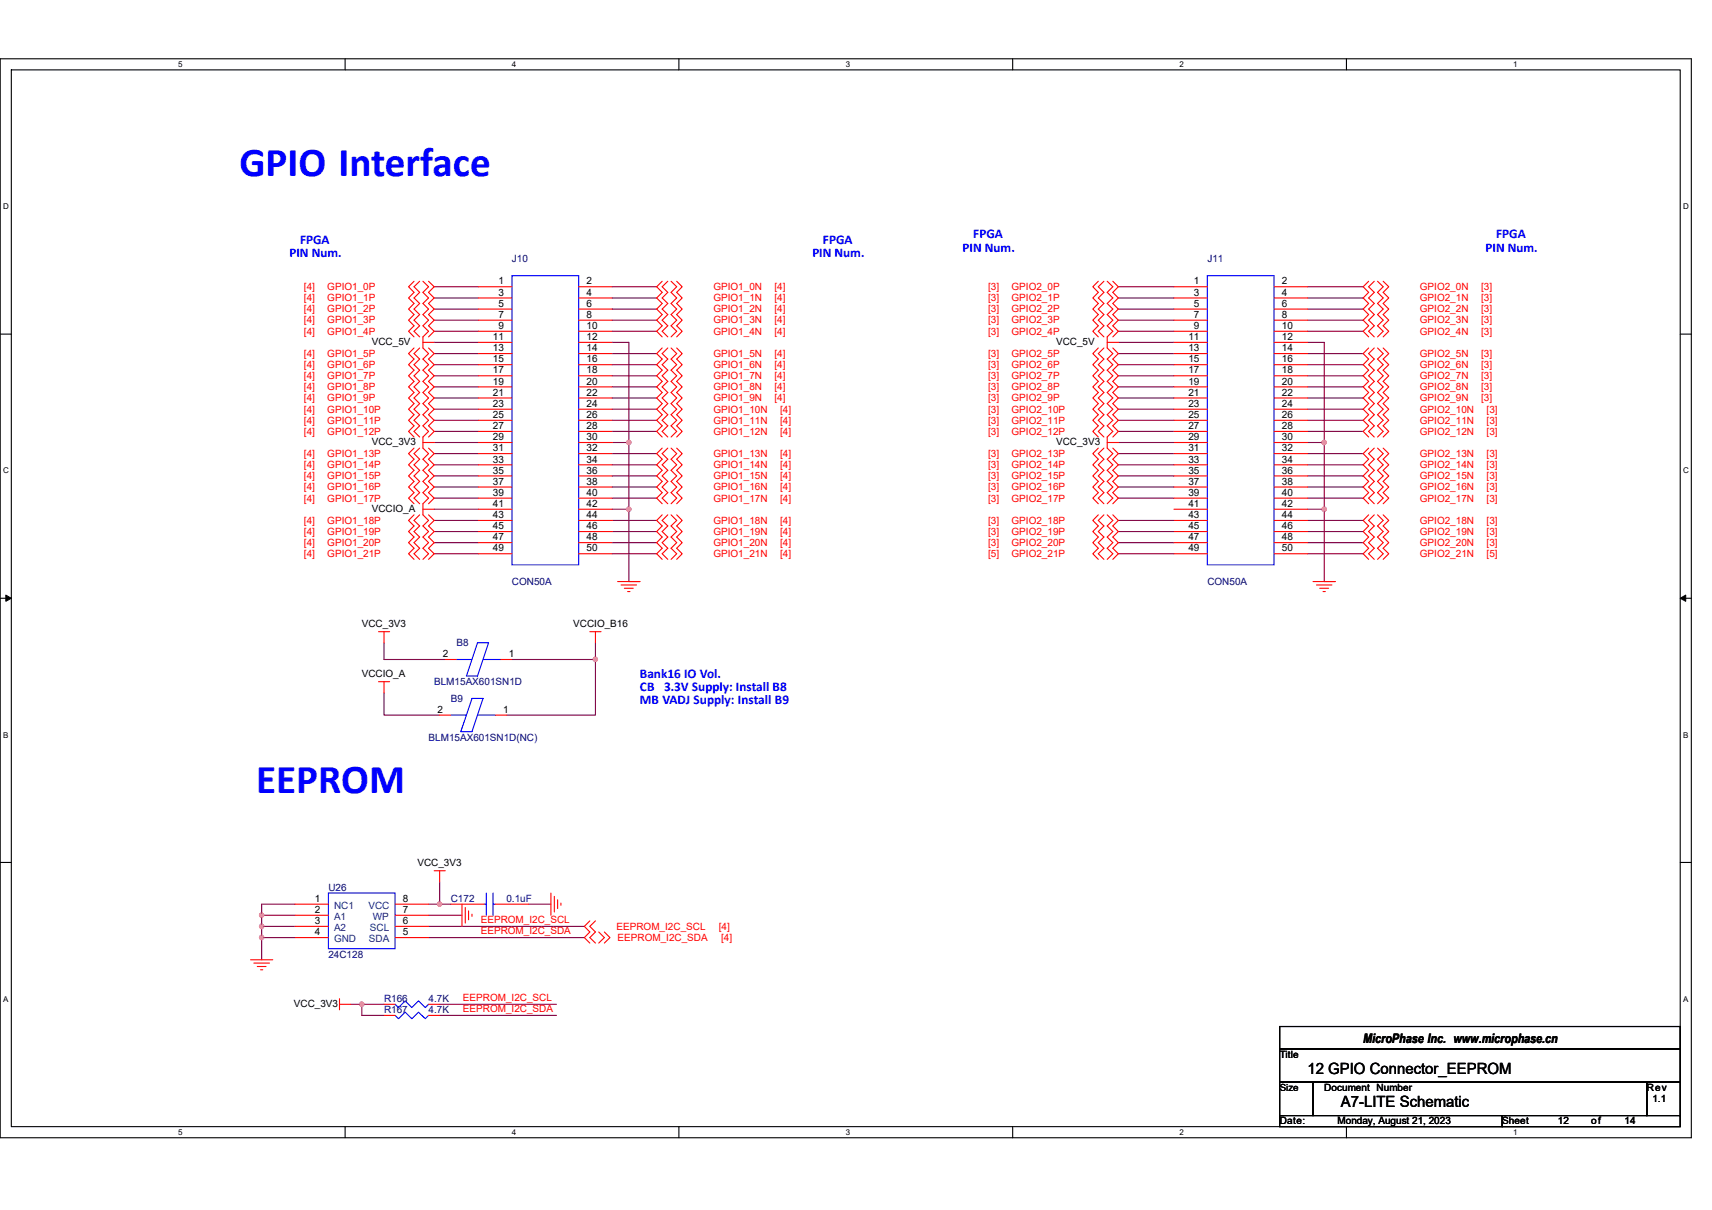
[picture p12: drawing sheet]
<svg xmlns="http://www.w3.org/2000/svg" width="297mm" height="210mm" viewBox="0 0 297 210" stroke-linecap="round" stroke-linejoin="round" font-family="sans-serif">
<path d="M0 10.2h293.5v187.2h-293.5zM2 12.1h289.5v183.4h-289.5z" fill="none" stroke="#000" stroke-width=".19"/>
<g fill="#fff">
<path d="M30.9 10.4h.8v1.6h-.8z"/>
<path d="M30.9 195.7h.8v1.6h-.8z"/>
</g>
<path d="M59.9 10.2v1.9M59.9 195.5v1.9" fill="none" stroke="#000" stroke-width=".19"/>
<g fill="#fff">
<path d="M88.8 10.4h.8v1.6h-.8z"/>
<path d="M88.8 195.7h.8v1.6h-.8z"/>
</g>
<path d="M117.8 10.2v1.9M117.8 195.5v1.9" fill="none" stroke="#000" stroke-width=".19"/>
<g fill="#fff">
<path d="M146.7 10.4h.8v1.6h-.8z"/>
<path d="M146.7 195.7h.8v1.6h-.8z"/>
</g>
<path d="M175.7 10.2v1.9M175.7 195.5v1.9" fill="none" stroke="#000" stroke-width=".19"/>
<g fill="#fff">
<path d="M204.7 10.4h.7v1.6h-.7z"/>
<path d="M204.7 195.7h.7v1.6h-.7z"/>
</g>
<path d="M233.6 10.2v1.9M233.6 195.5v1.9" fill="none" stroke="#000" stroke-width=".19"/>
<g fill="#fff">
<path d="M262.6 10.4h.7v1.6h-.7z"/>
<path d="M262.6 195.7h.7v1.6h-.7z"/>
<path d="M.5 35.1h1v1.5h-1z"/>
<path d="M292 35.1h1v1.5h-1z"/>
<path d="M.5 80.9h1v1.5h-1z"/>
<path d="M292 80.9h1v1.5h-1z"/>
</g>
<path d="M0 58h2M291.5 58h2" fill="none" stroke="#000" stroke-width=".19"/>
<g fill="#fff">
<path d="M.5 126.7h.9v1.6h-.9z"/>
<path d="M292 126.7h.9v1.6h-.9z"/>
</g>
<path d="M0 103.8h2M291.5 103.8h2" fill="none" stroke="#000" stroke-width=".19"/>
<path d="M1 103.3l1 .5-1 .6zM291.5 103.8l1-.5v1.1z" fill="#000" stroke="#000" stroke-width=".17"/>
<g fill="#fff">
<path d="M.5 172.6h.9v1.5h-.9z"/>
<path d="M292 172.6h.9v1.5h-.9z"/>
</g>
<path d="M0 149.7h2M291.5 149.7h2M222 178.1h69.5v3.9h-69.5zM222 182h69.5v5.8h-69.5zM222 187.8h5.8v5.8h-5.8zM222 193.6h38.6v1.9h-38.6zM227.8 187.8h57.9v5.8h-57.9zM260.6 193.6h30.9v1.9h-30.9zM285.7 187.8h5.8v5.8h-5.8z" fill="none" stroke="#000" stroke-width=".19"/>
<g fill="none" stroke="#800040" stroke-width=".19">
<path d="M75.3 59.4h7.7M75.3 51.7h7.7M75.3 49.8h7.7M75.3 57.5h7.7M75.3 55.6h7.7M75.3 53.6h7.7M106.2 51.7h7.7M106.2 49.8h7.7M106.2 57.5h7.7M106.2 55.6h7.7M106.2 53.6h7.7M106.2 59.4h2.9v17.4"/>
<path d="M194 51.7h9.7M194 49.8h9.7M194 59.4h9.7M194 57.5h9.7M194 55.6h9.7M194 53.6h9.7M226.9 59.4h2.9v17.4M226.9 53.6h9.6M226.9 51.7h9.6M226.9 49.8h9.6M226.9 57.5h9.6M226.9 55.6h9.6"/>
<path d="M75.3 76.8h7.7M75.3 74.9h7.7M75.3 72.9h7.7M75.3 71h7.7M75.3 69.1h7.7M75.3 67.1h7.7M75.3 65.2h7.7M75.3 63.3h7.7M75.3 61.4h7.7M75.3 78.7h7.7M106.2 69.1h7.7M106.2 67.1h7.7"/>
<path d="M106.2 65.2h7.7M106.2 63.3h7.7M106.2 61.4h7.7M106.2 78.7h7.7M106.2 74.9h7.7M106.2 72.9h7.7M106.2 71h7.7M106.2 76.8h2.9M109.1 76.8v11.6M194 76.8h9.7M194 69.1h9.7M194 67.1h9.7"/>
<path d="M194 65.2h9.7M194 63.3h9.7M194 61.4h9.7M194 78.7h9.7M194 74.9h9.7M194 72.9h9.7M194 71h9.7M226.9 72.9h9.6M226.9 76.8h2.9M226.9 71h9.6M226.9 69.1h9.6M226.9 67.1h9.6"/>
<path d="M226.9 65.2h9.6M226.9 63.3h9.6M226.9 61.4h9.6M226.9 78.7h9.6M226.9 74.9h9.6M229.8 76.8v11.6M75.3 80.7h7.7M75.3 86.4h7.7M75.3 84.5h7.7M75.3 82.6h7.7M75.3 88.4h7.7M75.3 90.3h7.7"/>
<path d="M75.3 96.1h7.7M75.3 94.2h7.7M75.3 92.2h7.7M106.2 80.7h7.7M106.2 86.4h7.7M106.2 84.5h7.7M106.2 82.6h7.7M106.2 90.3h7.7M106.2 96.1h7.7M106.2 94.2h7.7M106.2 92.2h7.7M106.2 88.4h2.9"/>
<path d="M109.1 88.4v12.5h1.9M194 80.7h9.7M194 86.4h9.7M194 84.5h9.7M194 82.6h9.7M194 90.3h9.7M194 96.1h9.7M194 94.2h9.7M194 92.2h9.7M226.9 82.6h9.6M226.9 88.4h2.9M226.9 86.4h9.6"/>
<path d="M226.9 84.5h9.6M226.9 80.7h9.6M226.9 92.2h9.6M226.9 96.1h9.6M226.9 94.2h9.6M226.9 90.3h9.6M229.8 88.4v12.5h1.9M66.6 111.5v2.9h10.7M88.8 114.4h14.5M103.3 114.4v9.7h-15.4M103.3 111.5v2.9M66.6 120.2v3.9h9.7"/>
<path d="M45.4 158.8h5.8M45.4 158.8v2M51.2 156.9h-5.8v1.9M74.4 158.8h5.8M74.4 156.9h1.9M76.3 153.1v3.8M76.3 156.9h1.9M91.7 156.9h3.9M45.4 162.7v3.9M45.4 162.7h5.8M45.4 160.8h5.8M45.4 160.8v1.9"/>
<path d="M60.9 174.3h1.9M62.8 174.3h3.8M62.8 174.3v1.9h3.8M74.4 160.8h27M74.4 162.7h27M76.3 174.3h20.3M76.3 176.2h20.3"/>
</g>
<g fill="#f0f" stroke="#f0f" stroke-width=".19">
<circle cx="45.4" cy="162.7" r=".38"/>
<circle cx="45.4" cy="158.8" r=".38"/>
<circle cx="76.3" cy="156.9" r=".38"/>
<circle cx="45.4" cy="160.8" r=".38"/>
<circle cx="62.8" cy="174.3" r=".38"/>
<circle cx="109.1" cy="88.4" r=".38"/>
<circle cx="109.1" cy="76.8" r=".38"/>
<circle cx="229.7" cy="88.4" r=".38"/>
<circle cx="229.7" cy="76.8" r=".38"/>
<circle cx="103.3" cy="114.4" r=".38"/>
</g>
<g fill="none" stroke="#f00" stroke-width=".19">
<path d="M71.8 48.8l-.9 1 .9 .9-.9 1 .9 1-.9 .9 .9 1-.9 1 .9 .9-.9 1 .9 1M72.8 48.8l-1 1 1 .9-1 1 1 1-1 .9 1 1-1 1 1 .9-1 1 1 1M73.4 59.4h1.9M73.4 48.8l1 1-1 .9 1 1-1 1 1 .9-1 1 1 1-1 .9 1 1-1 1v1.9l1 1-1 .9 1 1-1 .9 1 1-1 1 1 .9-1 1 1 1-1 .9 1 1-1 1 1 .9-1 1 1 1-1 .9v2l1 .9-1 1 1 1-1 .9 1 1-1 .9 1 1-1 1 1 .9-1 1v1.9l1 1-1 1 1 .9-1 1 1 1-1 .9 1 1-1 1M74.4 48.8l.9 1-.9 .9 .9 1-.9 1 .9 .9-.9 1 .9 1-.9 .9 .9 1-.9 1M83 49.8h5.8M83 51.7h5.8M83 53.6h5.8M83 55.6h5.8M83 57.5h5.8M83 59.4h5.8M100.4 49.8h5.8"/>
<path d="M100.4 51.7h5.8M100.4 53.6h5.8M100.4 55.6h5.8M100.4 57.5h5.8M100.4 59.4h5.8M114.9 48.8l-1 1 1 .9-1 1 1 1-1 .9 1 1-1 1 1 .9-1 1 1 1M115.9 48.8l-1 1 1 .9-1 1 1 1-1 .9 1 1-1 1 1 .9-1 1 1 1M116.4 48.8l1 1-1 .9 1 1-1 1 1 .9-1 1 1 1-1 .9 1 1-1 1M117.4 48.8l1 1-1 .9 1 1-1 1 1 .9-1 1 1 1-1 .9 1 1-1 1M190.6 48.8l-1 1 1 .9-1 1 1 1-1 .9 1 1-1 1 1 .9-1 1 1 1M191.5 48.8l-.9 1 .9 .9-.9 1 .9 1-.9 .9 .9 1-.9 1 .9 .9-.9 1 .9 1M192.1 48.8l1 1-1 .9 1 1-1 1 1 .9-1 1 1 1-1 .9 1 1-1 1v1.9l1 1-1 .9 1 1-1 .9 1 1-1 1 1 .9-1 1 1 1-1 .9 1 1-1 1 1 .9-1 1 1 1-1 .9v2l1 .9-1 1 1 1-1 .9 1 1-1 .9 1 1-1 1 1 .9-1 1"/>
<path d="M192.1 59.4h1.9M193.1 48.8l.9 1-.9 .9 .9 1-.9 1 .9 .9-.9 1 .9 1-.9 .9 .9 1-.9 1M203.7 49.8h5.8M203.7 51.7h5.8M203.7 53.6h5.8M203.7 55.6h5.8M203.7 57.5h5.8M203.7 59.4h5.8M221.1 49.8h5.8M221.1 51.7h5.8M221.1 53.6h5.8M221.1 55.6h5.8"/>
<path d="M221.1 57.5h5.8M221.1 59.4h5.8M237.5 48.8l-1 1 1 .9-1 1 1 1-1 .9 1 1-1 1 1 .9-1 1 1 1M238.4 48.8l-.9 1 .9 .9-.9 1 .9 1-.9 .9 .9 1-.9 1 .9 .9-.9 1 .9 1M239 48.8l1 1-1 .9 1 1-1 1 1 .9-1 1 1 1-1 .9 1 1-1 1M240 48.8l1 1-1 .9 1 1-1 1 1 .9-1 1 1 1-1 .9 1 1-1 1M71.8 60.4l-.9 1 .9 .9-.9 1 .9 .9-.9 1 .9 1-.9 .9 .9 1-.9 1 .9 .9-.9 1 .9 1-.9 .9 .9 1-.9 1 .9 .9M71.8 77.8l-.9 .9 .9 1-.9 1 .9 .9-.9 1 .9 .9-.9 1 .9 1-.9 .9 .9 1M72.8 60.4l-1 1 1 .9-1 1 1 .9-1 1 1 1-1 .9 1 1-1 1 1 .9-1 1 1 1-1 .9 1 1-1 1 1 .9M72.8 77.8l-1 .9 1 1-1 1 1 .9-1 1 1 .9-1 1 1 1-1 .9 1 1M73.4 76.8h1.9M74.4 60.4l.9 1-.9 .9 .9 1-.9 .9 .9 1-.9 1 .9 .9-.9 1 .9 1-.9 .9 .9 1-.9 1 .9 .9-.9 1 .9 1-.9 .9"/>
<path d="M74.4 77.8l.9 .9-.9 1 .9 1-.9 .9 .9 1-.9 .9 .9 1-.9 1 .9 .9-.9 1M83 61.4h5.8M83 63.3h5.8M83 65.2h5.8M83 67.1h5.8M83 69.1h5.8M83 71h5.8M83 72.9h5.8M83 74.9h5.8M83 76.8h5.8M83 78.7h5.8M100.4 61.4h5.8"/>
<path d="M100.4 63.3h5.8M100.4 65.2h5.8M100.4 67.1h5.8M100.4 69.1h5.8M100.4 71h5.8M100.4 72.9h5.8M100.4 74.9h5.8M100.4 76.8h5.8M100.4 78.7h5.8M114.9 60.4l-1 1 1 .9-1 1 1 .9-1 1 1 1-1 .9 1 1-1 1 1 .9-1 1 1 1-1 .9 1 1-1 1 1 .9M114.9 77.8l-1 .9 1 1-1 1 1 .9-1 1 1 .9-1 1 1 1-1 .9 1 1M115.9 60.4l-1 1 1 .9-1 1 1 .9-1 1 1 1-1 .9 1 1-1 1 1 .9-1 1 1 1-1 .9 1 1-1 1 1 .9"/>
<path d="M115.9 77.8l-1 .9 1 1-1 1 1 .9-1 1 1 .9-1 1 1 1-1 .9 1 1M116.4 60.4l1 1-1 .9 1 1-1 .9 1 1-1 1 1 .9-1 1 1 1-1 .9 1 1-1 1 1 .9-1 1 1 1-1 .9M116.4 77.8l1 .9-1 1 1 1-1 .9 1 1-1 .9 1 1-1 1 1 .9-1 1M117.4 60.4l1 1-1 .9 1 1-1 .9 1 1-1 1 1 .9-1 1 1 1-1 .9 1 1-1 1 1 .9-1 1 1 1-1 .9M117.4 77.8l1 .9-1 1 1 1-1 .9 1 1-1 .9 1 1-1 1 1 .9-1 1M190.6 60.4l-1 1 1 .9-1 1 1 .9-1 1 1 1-1 .9 1 1-1 1 1 .9-1 1 1 1-1 .9 1 1-1 1 1 .9M190.6 77.8l-1 .9 1 1-1 1 1 .9-1 1 1 .9-1 1 1 1-1 .9 1 1M191.5 60.4l-.9 1 .9 .9-.9 1 .9 .9-.9 1 .9 1-.9 .9 .9 1-.9 1 .9 .9-.9 1 .9 1-.9 .9 .9 1-.9 1 .9 .9M191.5 77.8l-.9 .9 .9 1-.9 1 .9 .9-.9 1 .9 .9-.9 1 .9 1-.9 .9 .9 1M192.1 76.8h1.9M193.1 60.4l.9 1-.9 .9 .9 1-.9 .9 .9 1-.9 1 .9 .9-.9 1 .9 1-.9 .9 .9 1-.9 1 .9 .9-.9 1 .9 1-.9 .9M193.1 77.8l.9 .9-.9 1 .9 1-.9 .9 .9 1-.9 .9 .9 1-.9 1 .9 .9-.9 1"/>
<path d="M203.7 61.4h5.8M203.7 63.3h5.8M203.7 65.2h5.8M203.7 67.1h5.8M203.7 69.1h5.8M203.7 71h5.8M203.7 72.9h5.8M203.7 74.9h5.8M203.7 76.8h5.8M203.7 78.7h5.8M221.1 61.4h5.8M221.1 63.3h5.8"/>
<path d="M221.1 65.2h5.8M221.1 67.1h5.8M221.1 69.1h5.8M221.1 71h5.8M221.1 72.9h5.8M221.1 74.9h5.8M221.1 76.8h5.8M221.1 78.7h5.8M237.5 60.4l-1 1 1 .9-1 1 1 .9-1 1 1 1-1 .9 1 1-1 1 1 .9-1 1 1 1-1 .9 1 1-1 1 1 .9M237.5 77.8l-1 .9 1 1-1 1 1 .9-1 1 1 .9-1 1 1 1-1 .9 1 1M238.4 60.4l-.9 1 .9 .9-.9 1 .9 .9-.9 1 .9 1-.9 .9 .9 1-.9 1 .9 .9-.9 1 .9 1-.9 .9 .9 1-.9 1 .9 .9M238.4 77.8l-.9 .9 .9 1-.9 1 .9 .9-.9 1 .9 .9-.9 1 .9 1-.9 .9 .9 1"/>
<path d="M239 60.4l1 1-1 .9 1 1-1 .9 1 1-1 1 1 .9-1 1 1 1-1 .9 1 1-1 1 1 .9-1 1 1 1-1 .9M239 77.8l1 .9-1 1 1 1-1 .9 1 1-1 .9 1 1-1 1 1 .9-1 1M240 60.4l1 1-1 .9 1 1-1 .9 1 1-1 1 1 .9-1 1 1 1-1 .9 1 1-1 1 1 .9-1 1 1 1-1 .9M240 77.8l1 .9-1 1 1 1-1 .9 1 1-1 .9 1 1-1 1 1 .9-1 1M71.8 89.3l-.9 1 .9 1-.9 .9 .9 1-.9 1 .9 .9-.9 1 .9 1M72.8 89.3l-1 1 1 1-1 .9 1 1-1 1 1 .9-1 1 1 1M73.4 88.4h1.9M74.4 89.3l.9 1-.9 1 .9 .9-.9 1 .9 1-.9 .9 .9 1-.9 1M83 80.7h5.8M83 82.6h5.8M83 84.5h5.8M83 86.4h5.8"/>
<path d="M83 88.4h5.8M83 90.3h5.8M83 92.2h5.8M83 94.2h5.8M83 96.1h5.8M100.4 80.7h5.8M100.4 82.6h5.8M100.4 84.5h5.8M100.4 86.4h5.8M100.4 88.4h5.8M100.4 90.3h5.8M100.4 92.2h5.8"/>
<path d="M100.4 94.2h5.8M100.4 96.1h5.8M114.9 89.3l-1 1 1 1-1 .9 1 1-1 1 1 .9-1 1 1 1M115.9 89.3l-1 1 1 1-1 .9 1 1-1 1 1 .9-1 1 1 1M116.4 89.3l1 1-1 1 1 .9-1 1 1 1-1 .9 1 1-1 1M117.4 89.3l1 1-1 1 1 .9-1 1 1 1-1 .9 1 1-1 1M190.6 89.3l-1 1 1 1-1 .9 1 1-1 1 1 .9-1 1 1 1M191.5 89.3l-.9 1 .9 1-.9 .9 .9 1-.9 1 .9 .9-.9 1 .9 1M192.1 89.3l1 1-1 1 1 .9-1 1 1 1-1 .9 1 1-1 1M193.1 89.3l.9 1-.9 1 .9 .9-.9 1 .9 1-.9 .9 .9 1-.9 1M203.7 80.7h5.8M203.7 82.6h5.8"/>
<path d="M203.7 84.5h5.8M203.7 86.4h5.8M203.7 88.4h5.8M203.7 90.3h5.8M203.7 92.2h5.8M203.7 94.2h5.8M203.7 96.1h5.8M221.1 80.7h5.8M221.1 82.6h5.8M221.1 84.5h5.8M221.1 86.4h5.8M221.1 88.4h5.8"/>
<path d="M221.1 90.3h5.8M221.1 92.2h5.8M221.1 94.2h5.8M221.1 96.1h5.8M237.5 89.3l-1 1 1 1-1 .9 1 1-1 1 1 .9-1 1 1 1M238.4 89.3l-.9 1 .9 1-.9 .9 .9 1-.9 1 .9 .9-.9 1 .9 1M239 89.3l1 1-1 1 1 .9-1 1 1 1-1 .9 1 1-1 1M240 89.3l1 1-1 1 1 .9-1 1 1 1-1 .9 1 1-1 1M65.7 109.6h1.9M65.7 118.3h1.9M66.6 109.6v1.9M66.6 118.3v1.9"/>
<path d="M77.3 114.4h1.9M86.9 114.4h1.9M102.3 109.6h2M103.3 109.6v1.9M107.2 100.9h3.8M107.8 101.5h2.6M108.3 102.1h1.6M108.9 102.7h.4M227.8 100.9h3.9M228.4 101.5h2.7M229 102.1h1.5M229.5 102.7h.5"/>
<path d="M76.3 124.1h1.9M85.9 124.1h2M51.2 156.9h5.8M51.2 158.8h5.8M68.6 156.9h5.8M68.6 158.8h5.8M75.3 151.1h2M76.3 151.1v2M78.2 156.9h5.8M80.2 156.9v3.9M80.7 157.5v2.7M81.3 158.1v1.5"/>
<path d="M81.9 158.6v.4M85.9 156.9h5.8M95.6 155v3.8M96.2 155.6v2.7M96.7 156.1v1.6M97.3 156.7v.4M102.3 159.8l-.9 1 .9 .9-.9 1 .9 1M103.3 159.8l-1 1 1 .9-1 1 1 1M43.5 166.6h3.8M44 167.1h2.8M44.6 167.7h1.6M45.2 168.3h.4"/>
<path d="M51.2 160.8h5.8M51.2 162.7h5.8M58.9 174.3h2M58.9 173.3v1.9M66.6 174.3h2M66.6 176.2h2M68.6 162.7h5.8M68.6 160.8h5.8M74.4 174.3h1.9M74.4 176.2h1.9M103.9 161.7l1 1-1 1M104.9 161.7l.9 1-.9 1"/>
</g>
<g fill="none" stroke="#00f" stroke-width=".19">
<path d="M88.8 47.8h11.6v50.2h-11.6zM209.5 47.8h11.6v50.2h-11.6zM79.2 114.4h2.7M82.8 111.5h2l-2 5.8h-1.9zM83.8 114.4h3.1M78.2 124.1h2.7M81.9 121.2h1.9l-1.9 5.8h-2zM82.8 124.1h3.1M57 155h11.6v9.6h-11.6zM84 156.9h.4M84.4 155v3.8M85.6 155v3.8"/>
<path d="M85.6 156.9h.3M68.6 174.3l.5 .6 1.2-1.2 1.2 1.2 1.1-1.2 1.2 1.2 .6-.6M68.6 176.2l.5 .6 1.2-1.2 1.2 1.2 1.1-1.2 1.2 1.2 .6-.6"/>
</g>
<g font-size="7.1" fill="#00f">
<text x="41.5" y="30.5">GPIO Interface</text>
<text x="44.4" y="137.6">EEPROM</text>
</g>
<g font-size="2.7">
<text x="226.9" y="186.3">12 GPIO Connector_EEPROM</text>
<text x="232.6" y="192.1">A7-LITE Schematic</text>
</g>
<g font-size="2.3" fill="#00f">
<text x="168.9" y="41.4">FPGA</text>
<text x="259.6" y="41.4">FPGA</text>
<text x="50.2" y="44.6">PIN Num.</text>
<text x="52.1" y="42.3">FPGA</text>
<text x="140.9" y="44.6">PIN Num.</text>
<text x="142.8" y="42.3">FPGA</text>
<text x="167" y="43.6">PIN Num.</text>
<text x="257.7" y="43.6">PIN Num.</text>
<text x="111" y="117.6">Bank16 IO Vol.</text>
<text x="111" y="119.9">CB</text>
<text x="115.2" y="119.9">3.3V Supply: Install B8</text>
<text x="111" y="122.2">MB VADJ Supply: Install B9</text>
</g>
<text font-size="2.3" x="236.5" y="181.1">MicroPhase Inc. www.microphase.cn</text>
<g font-size="1.7" fill="#000080">
<text x="88.8" y="45.5">J10</text>
<text x="209.5" y="45.5">J11</text>
<text x="88.8" y="101.5">CON50A</text>
<text x="209.5" y="101.5">CON50A</text>
<text x="79.2" y="112.1">B8</text>
<text x="75.3" y="118.9">BLM15AX601SN1D</text>
<text x="78.2" y="121.8">B9</text>
<text x="74.4" y="128.5">BLM15AX601SN1D(NC)</text>
<text x="57" y="154.6">U26</text>
<text x="78.2" y="156.5">C172</text>
<text x="87.9" y="156.5">0.1uF</text>
<text x="57" y="166.2">24C128</text>
<text x="66.6" y="173.9">R166</text>
<text x="74.4" y="173.9">4.7K</text>
<text x="66.6" y="175.8">R167</text>
<text x="74.4" y="175.8">4.7K</text>
</g>
<g font-size="1.7" fill="#f00">
<text x="52.7" y="50.4">[4]</text>
<text x="52.7" y="52.3">[4]</text>
<text x="56.8" y="50.4">GPIO1_0P</text>
<text x="56.8" y="52.3">GPIO1_1P</text>
<text x="123.8" y="50.4">GPIO1_0N</text>
<text x="123.8" y="52.3">GPIO1_1N</text>
<text x="134.4" y="50.4">[4]</text>
<text x="134.4" y="52.3">[4]</text>
<text x="171.4" y="50.4">[3]</text>
<text x="171.4" y="52.3">[3]</text>
<text x="175.5" y="50.4">GPIO2_0P</text>
<text x="175.5" y="52.3">GPIO2_1P</text>
<text x="246.4" y="52.3">GPIO2_1N</text>
<text x="246.4" y="50.4">GPIO2_0N</text>
<text x="257" y="52.3">[3]</text>
<text x="257" y="50.4">[3]</text>
<text x="52.7" y="54.2">[4]</text>
<text x="52.7" y="58.1">[4]</text>
<text x="52.7" y="56.1">[4]</text>
<text x="56.8" y="54.2">GPIO1_2P</text>
<text x="56.8" y="58.1">GPIO1_4P</text>
<text x="56.8" y="56.1">GPIO1_3P</text>
<text x="123.8" y="54.2">GPIO1_2N</text>
<text x="123.8" y="58.1">GPIO1_4N</text>
<text x="123.8" y="56.1">GPIO1_3N</text>
<text x="134.4" y="54.2">[4]</text>
<text x="134.4" y="58.1">[4]</text>
<text x="134.4" y="56.1">[4]</text>
<text x="171.4" y="54.2">[3]</text>
<text x="171.4" y="58.1">[3]</text>
<text x="171.4" y="56.1">[3]</text>
<text x="175.5" y="54.2">GPIO2_2P</text>
<text x="175.5" y="58.1">GPIO2_4P</text>
<text x="175.5" y="56.1">GPIO2_3P</text>
<text x="246.4" y="54.2">GPIO2_2N</text>
<text x="246.4" y="58.1">GPIO2_4N</text>
<text x="246.4" y="56.1">GPIO2_3N</text>
<text x="257" y="54.2">[3]</text>
<text x="257" y="58.1">[3]</text>
<text x="257" y="56.1">[3]</text>
<text x="52.7" y="63.9">[4]</text>
<text x="52.7" y="61.9">[4]</text>
<text x="52.7" y="65.8">[4]</text>
<text x="56.8" y="63.9">GPIO1_6P</text>
<text x="56.8" y="61.9">GPIO1_5P</text>
<text x="56.8" y="65.8">GPIO1_7P</text>
<text x="123.8" y="61.9">GPIO1_5N</text>
<text x="123.8" y="65.8">GPIO1_7N</text>
<text x="123.8" y="63.9">GPIO1_6N</text>
<text x="134.4" y="61.9">[4]</text>
<text x="134.4" y="65.8">[4]</text>
<text x="134.4" y="63.9">[4]</text>
<text x="171.4" y="63.9">[3]</text>
<text x="171.4" y="61.9">[3]</text>
<text x="171.4" y="65.8">[3]</text>
<text x="175.5" y="63.9">GPIO2_6P</text>
<text x="175.5" y="61.9">GPIO2_5P</text>
<text x="175.5" y="65.8">GPIO2_7P</text>
<text x="246.4" y="61.9">GPIO2_5N</text>
<text x="246.4" y="65.8">GPIO2_7N</text>
<text x="246.4" y="63.9">GPIO2_6N</text>
<text x="257" y="61.9">[3]</text>
<text x="257" y="65.8">[3]</text>
<text x="257" y="63.9">[3]</text>
<text x="52.7" y="69.7">[4]</text>
<text x="52.7" y="67.7">[4]</text>
<text x="52.7" y="71.6">[4]</text>
<text x="56.8" y="69.7">GPIO1_9P</text>
<text x="56.8" y="67.7">GPIO1_8P</text>
<text x="56.8" y="71.6">GPIO1_10P</text>
<text x="123.8" y="69.7">GPIO1_9N</text>
<text x="123.8" y="67.7">GPIO1_8N</text>
<text x="123.8" y="71.6">GPIO1_10N</text>
<text x="134.4" y="69.7">[4]</text>
<text x="134.4" y="67.7">[4]</text>
<text x="135.4" y="71.6">[4]</text>
<text x="171.4" y="69.7">[3]</text>
<text x="171.4" y="67.7">[3]</text>
<text x="171.4" y="71.6">[3]</text>
<text x="175.5" y="69.7">GPIO2_9P</text>
<text x="175.5" y="67.7">GPIO2_8P</text>
<text x="175.5" y="71.6">GPIO2_10P</text>
<text x="246.4" y="67.7">GPIO2_8N</text>
<text x="246.4" y="71.6">GPIO2_10N</text>
<text x="246.4" y="69.7">GPIO2_9N</text>
<text x="257" y="67.7">[3]</text>
<text x="257" y="69.7">[3]</text>
<text x="257.9" y="71.6">[3]</text>
<text x="52.7" y="75.4">[4]</text>
<text x="52.7" y="73.5">[4]</text>
<text x="56.8" y="75.4">GPIO1_12P</text>
<text x="56.8" y="73.5">GPIO1_11P</text>
<text x="123.8" y="75.4">GPIO1_12N</text>
<text x="123.8" y="73.5">GPIO1_11N</text>
<text x="135.4" y="75.4">[4]</text>
<text x="135.4" y="73.5">[4]</text>
<text x="171.4" y="75.4">[3]</text>
<text x="171.4" y="73.5">[3]</text>
<text x="175.5" y="75.4">GPIO2_12P</text>
<text x="175.5" y="73.5">GPIO2_11P</text>
<text x="246.4" y="73.5">GPIO2_11N</text>
<text x="246.4" y="75.4">GPIO2_12N</text>
<text x="257.9" y="73.5">[3]</text>
<text x="257.9" y="75.4">[3]</text>
<text x="52.7" y="79.3">[4]</text>
<text x="52.7" y="83.2">[4]</text>
<text x="52.7" y="81.2">[4]</text>
<text x="56.8" y="79.3">GPIO1_13P</text>
<text x="56.8" y="83.2">GPIO1_15P</text>
<text x="56.8" y="81.2">GPIO1_14P</text>
<text x="123.8" y="79.3">GPIO1_13N</text>
<text x="123.8" y="81.2">GPIO1_14N</text>
<text x="123.8" y="83.2">GPIO1_15N</text>
<text x="135.4" y="79.3">[4]</text>
<text x="135.4" y="81.2">[4]</text>
<text x="135.4" y="83.2">[4]</text>
<text x="171.4" y="83.2">[3]</text>
<text x="171.4" y="81.2">[3]</text>
<text x="171.4" y="79.3">[3]</text>
<text x="175.5" y="83.2">GPIO2_15P</text>
<text x="175.5" y="81.2">GPIO2_14P</text>
<text x="175.5" y="79.3">GPIO2_13P</text>
<text x="246.4" y="81.2">GPIO2_14N</text>
<text x="246.4" y="79.3">GPIO2_13N</text>
<text x="246.4" y="83.2">GPIO2_15N</text>
<text x="257.9" y="81.2">[3]</text>
<text x="257.9" y="79.3">[3]</text>
<text x="257.9" y="83.2">[3]</text>
<text x="52.7" y="85.1">[4]</text>
<text x="52.7" y="87">[4]</text>
<text x="56.8" y="85.1">GPIO1_16P</text>
<text x="56.8" y="87">GPIO1_17P</text>
<text x="123.8" y="87">GPIO1_17N</text>
<text x="123.8" y="85.1">GPIO1_16N</text>
<text x="135.4" y="87">[4]</text>
<text x="135.4" y="85.1">[4]</text>
<text x="171.4" y="87">[3]</text>
<text x="171.4" y="85.1">[3]</text>
<text x="175.5" y="87">GPIO2_17P</text>
<text x="175.5" y="85.1">GPIO2_16P</text>
<text x="246.4" y="87">GPIO2_17N</text>
<text x="246.4" y="85.1">GPIO2_16N</text>
<text x="257.9" y="87">[3]</text>
<text x="257.9" y="85.1">[3]</text>
<text x="52.7" y="94.7">[4]</text>
<text x="52.7" y="92.8">[4]</text>
<text x="52.7" y="90.9">[4]</text>
<text x="56.8" y="94.7">GPIO1_20P</text>
<text x="56.8" y="92.8">GPIO1_19P</text>
<text x="56.8" y="90.9">GPIO1_18P</text>
<text x="123.8" y="90.9">GPIO1_18N</text>
<text x="123.8" y="94.7">GPIO1_20N</text>
<text x="123.8" y="92.8">GPIO1_19N</text>
<text x="135.4" y="90.9">[4]</text>
<text x="135.4" y="94.7">[4]</text>
<text x="135.4" y="92.8">[4]</text>
<text x="171.4" y="92.8">[3]</text>
<text x="171.4" y="90.9">[3]</text>
<text x="171.4" y="94.7">[3]</text>
<text x="175.5" y="92.8">GPIO2_19P</text>
<text x="175.5" y="90.9">GPIO2_18P</text>
<text x="175.5" y="94.7">GPIO2_20P</text>
<text x="246.4" y="90.9">GPIO2_18N</text>
<text x="246.4" y="94.7">GPIO2_20N</text>
<text x="246.4" y="92.8">GPIO2_19N</text>
<text x="257.9" y="90.9">[3]</text>
<text x="257.9" y="94.7">[3]</text>
<text x="257.9" y="92.8">[3]</text>
<text x="52.7" y="96.7">[4]</text>
<text x="56.8" y="96.7">GPIO1_21P</text>
<text x="123.8" y="96.7">GPIO1_21N</text>
<text x="135.4" y="96.7">[4]</text>
<text x="171.4" y="96.7">[5]</text>
<text x="175.5" y="96.7">GPIO2_21P</text>
<text x="246.4" y="96.7">GPIO2_21N</text>
<text x="257.9" y="96.7">[5]</text>
<text x="83.4" y="160.2">EEPROM_I2C_SCL</text>
<text x="107" y="161.4">EEPROM_I2C_SCL</text>
<text x="124.7" y="161.4">[4]</text>
<text x="83.4" y="162.1">EEPROM_I2C_SDA</text>
<text x="107.2" y="163.3">EEPROM_I2C_SDA</text>
<text x="125.1" y="163.3">[4]</text>
<text x="80.3" y="173.7">EEPROM_I2C_SCL</text>
<text x="80.3" y="175.6">EEPROM_I2C_SDA</text>
</g>
<g font-size="1.7">
<text x="86.5" y="49.4">1</text>
<text x="86.5" y="51.3">3</text>
<text x="86.5" y="53.2">5</text>
<text x="101.8" y="49.4">2</text>
<text x="101.8" y="51.3">4</text>
<text x="101.8" y="53.2">6</text>
<text x="207.2" y="49.4">1</text>
<text x="207.2" y="51.3">3</text>
<text x="207.2" y="53.2">5</text>
<text x="222.4" y="49.4">2</text>
<text x="222.4" y="51.3">4</text>
<text x="222.4" y="53.2">6</text>
<text x="64.5" y="59.8">VCC_5V</text>
<text x="85.5" y="59">11</text>
<text x="86.5" y="55.2">7</text>
<text x="86.5" y="57.1">9</text>
<text x="101.8" y="55.2">8</text>
<text x="101.8" y="57.1">10</text>
<text x="101.8" y="59">12</text>
<text x="183.2" y="59.8">VCC_5V</text>
<text x="206.2" y="59">11</text>
<text x="207.2" y="55.2">7</text>
<text x="207.2" y="57.1">9</text>
<text x="222.4" y="55.2">8</text>
<text x="222.4" y="57.1">10</text>
<text x="222.4" y="59">12</text>
<text x="85.5" y="61">13</text>
<text x="85.5" y="62.9">15</text>
<text x="85.5" y="64.8">17</text>
<text x="101.8" y="61">14</text>
<text x="101.8" y="62.9">16</text>
<text x="101.8" y="64.8">18</text>
<text x="206.2" y="61">13</text>
<text x="206.2" y="62.9">15</text>
<text x="206.2" y="64.8">17</text>
<text x="222.4" y="61">14</text>
<text x="222.4" y="62.9">16</text>
<text x="222.4" y="64.8">18</text>
<text x="85.5" y="66.7">19</text>
<text x="85.5" y="68.7">21</text>
<text x="85.5" y="70.6">23</text>
<text x="101.8" y="66.7">20</text>
<text x="101.8" y="68.7">22</text>
<text x="101.8" y="70.6">24</text>
<text x="206.2" y="66.7">19</text>
<text x="206.2" y="68.7">21</text>
<text x="206.2" y="70.6">23</text>
<text x="222.4" y="66.7">20</text>
<text x="222.4" y="68.7">22</text>
<text x="222.4" y="70.6">24</text>
<text x="64.5" y="77.2">VCC_3V3</text>
<text x="85.5" y="72.5">25</text>
<text x="85.5" y="74.5">27</text>
<text x="85.5" y="76.4">29</text>
<text x="101.8" y="72.5">26</text>
<text x="101.8" y="74.5">28</text>
<text x="101.8" y="76.4">30</text>
<text x="183.2" y="77.2">VCC_3V3</text>
<text x="206.2" y="72.5">25</text>
<text x="206.2" y="74.5">27</text>
<text x="206.2" y="76.4">29</text>
<text x="222.4" y="72.5">26</text>
<text x="222.4" y="74.5">28</text>
<text x="222.4" y="76.4">30</text>
<text x="85.5" y="78.3">31</text>
<text x="85.5" y="80.3">33</text>
<text x="85.5" y="82.2">35</text>
<text x="101.8" y="78.3">32</text>
<text x="101.8" y="80.3">34</text>
<text x="101.8" y="82.2">36</text>
<text x="206.2" y="78.3">31</text>
<text x="206.2" y="80.3">33</text>
<text x="206.2" y="82.2">35</text>
<text x="222.4" y="78.3">32</text>
<text x="222.4" y="80.3">34</text>
<text x="222.4" y="82.2">36</text>
<text x="64.5" y="88.8">VCCIO_A</text>
<text x="85.5" y="84.1">37</text>
<text x="85.5" y="86">39</text>
<text x="85.5" y="88">41</text>
<text x="85.5" y="89.9">43</text>
<text x="101.8" y="84.1">38</text>
<text x="101.8" y="86">40</text>
<text x="101.8" y="88">42</text>
<text x="101.8" y="89.9">44</text>
<text x="206.2" y="84.1">37</text>
<text x="206.2" y="86">39</text>
<text x="206.2" y="88">41</text>
<text x="206.2" y="89.9">43</text>
<text x="222.4" y="84.1">38</text>
<text x="222.4" y="86">40</text>
<text x="222.4" y="88">42</text>
<text x="222.4" y="89.9">44</text>
<text x="85.5" y="91.8">45</text>
<text x="85.5" y="93.8">47</text>
<text x="85.5" y="95.7">49</text>
<text x="101.8" y="91.8">46</text>
<text x="101.8" y="93.8">48</text>
<text x="101.8" y="95.7">50</text>
<text x="206.2" y="91.8">45</text>
<text x="206.2" y="93.8">47</text>
<text x="206.2" y="95.7">49</text>
<text x="222.4" y="91.8">46</text>
<text x="222.4" y="93.8">48</text>
<text x="222.4" y="95.7">50</text>
<text x="62.8" y="108.8">VCC_3V3</text>
<text x="99.5" y="108.8">VCCIO_B16</text>
<text x="62.8" y="117.5">VCCIO_A</text>
<text x="76.9" y="114">2</text>
<text x="88.3" y="114">1</text>
<text x="75.9" y="123.7">2</text>
<text x="87.3" y="123.7">1</text>
<text x="72.4" y="150.3">VCC_3V3</text>
<text x="54.6" y="156.5">1</text>
<text x="54.6" y="158.4">2</text>
<text x="54.6" y="160.4">3</text>
<text x="69.9" y="160.4">6</text>
<text x="69.9" y="158.4">7</text>
<text x="69.9" y="156.5">8</text>
<text x="54.6" y="162.3">4</text>
<text x="69.9" y="162.3">5</text>
<text x="51" y="174.7">VCC_3V3</text>
<text x="222" y="183.6">Title</text>
<text x="222" y="189.3">Size</text>
<text x="229.8" y="189.3">Document Number</text>
<text x="285.7" y="189.3">Rev</text>
<text x="286.7" y="191.3">1.1</text>
<text x="222" y="195.1">Date:</text>
<text x="232.1" y="195.1">Monday, August 21, 2023</text>
<text x="260.6" y="195.1">Sheet</text>
<text x="270.3" y="195.1">12</text>
<text x="276.1" y="195.1">of</text>
<text x="281.9" y="195.1">14</text>
</g>
<g font-size="1.7" fill="#004080">
<text x="58" y="157.7">NC1</text>
<text x="58" y="159.6">A1</text>
<text x="58" y="161.5">A2</text>
<text x="63.9" y="157.7">VCC</text>
<text x="64.2" y="161.5">SCL</text>
<text x="64.7" y="159.6">WP</text>
<text x="58" y="163.5">GND</text>
<text x="64" y="163.5">SDA</text>
</g>
<g font-size="1.4">
<text x="30.9" y="11.7">5</text>
<text x="88.8" y="11.7">4</text>
<text x="146.7" y="11.7">3</text>
<text x="204.7" y="11.7">2</text>
<text x="262.6" y="11.7">1</text>
<text x=".5" y="36.3">D</text>
<text x="292" y="36.3">D</text>
<text x=".5" y="82.1">C</text>
<text x="292" y="82.1">C</text>
<text x=".5" y="128">B</text>
<text x="292" y="128">B</text>
<text x=".5" y="173.8">A</text>
<text x="292" y="173.8">A</text>
<text x="30.9" y="197">5</text>
<text x="88.8" y="197">4</text>
<text x="146.7" y="197">3</text>
<text x="204.7" y="197">2</text>
<text x="262.6" y="197">1</text>
</g>
</svg>
